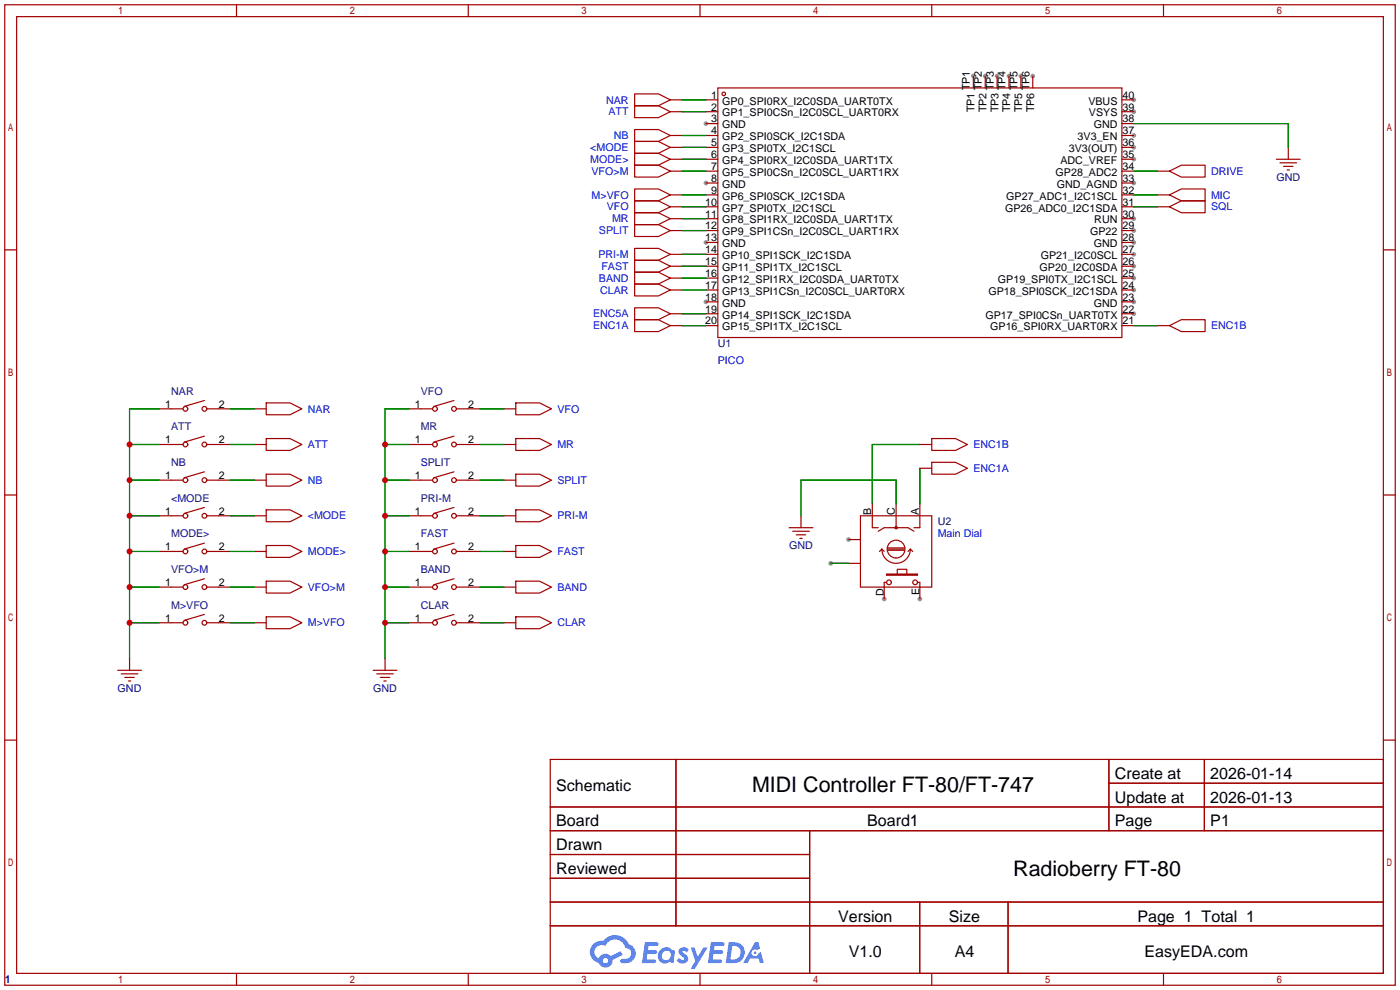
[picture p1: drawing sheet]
<svg xmlns="http://www.w3.org/2000/svg" width="299mm" height="212mm" viewBox="0 0 299 212" stroke-linecap="round" stroke-linejoin="round" font-family="sans-serif">
<g fill="#999">
<circle cx="150.9" cy="26.4" r=".51"/>
<circle cx="150.9" cy="39.1" r=".51"/>
<circle cx="150.9" cy="51.8" r=".51"/>
<circle cx="150.9" cy="64.5" r=".51"/>
<circle cx="242.3" cy="67.1" r=".51"/>
<circle cx="242.3" cy="64.5" r=".51"/>
<circle cx="242.3" cy="62" r=".51"/>
<circle cx="242.3" cy="59.4" r=".51"/>
<circle cx="242.3" cy="56.9" r=".51"/>
<circle cx="242.3" cy="54.4" r=".51"/>
<circle cx="242.3" cy="51.8" r=".51"/>
<circle cx="242.3" cy="49.3" r=".51"/>
<circle cx="242.3" cy="46.7" r=".51"/>
<circle cx="242.3" cy="39.1" r=".51"/>
<circle cx="242.3" cy="34" r=".51"/>
<circle cx="242.3" cy="31.5" r=".51"/>
<circle cx="242.3" cy="29" r=".51"/>
<circle cx="242.3" cy="23.9" r=".51"/>
<circle cx="242.3" cy="21.3" r=".51"/>
<circle cx="208" cy="16.3" r=".51"/>
<circle cx="210.6" cy="16.3" r=".51"/>
<circle cx="213.1" cy="16.3" r=".51"/>
<circle cx="215.6" cy="16.3" r=".51"/>
<circle cx="218.2" cy="16.3" r=".51"/>
<circle cx="220.7" cy="16.3" r=".51"/>
<circle cx="181.4" cy="115.3" r=".51"/>
<circle cx="189" cy="128" r=".51"/>
<circle cx="196.6" cy="128" r=".51"/>
<circle cx="177.5" cy="120.4" r=".51"/>
</g>
<g fill="none" stroke="#a10000" stroke-width=".25">
<path d="M1 1h297.2v209.6h-297.2zM3.6 3.6h292.1v204.4h-292.1zM50.5 1v2.6M100.1 1v2.6M149.6 1v2.6M199.1 1v2.6M248.7 1v2.6M1 53.4h2.6M295.7 53.4h2.5M1 105.8h2.6M295.7 105.8h2.5M1 158.2h2.6"/>
<path d="M295.7 158.2h2.5M117.6 162.3h178.1v45.7h-178.1zM117.6 172.5h178.1M117.6 177.5h178.1M144.5 162.3v35.6M173 177.5v30.5M237 162.3v15.2M237 167.4h58.7M257.4 162.3v15.2M117.6 182.6h55.4M117.6 192.8h178.1M117.6 187.7h55.4"/>
<path d="M117.6 197.9h178.1M196.6 192.8v15.2M215.4 192.8v15.2M50.5 208v2.6M100.1 208v2.6M149.6 208v2.6M199.1 208v2.6M248.7 208v2.6"/>
</g>
<g fill="#5487ff">
<path d="M145.3 202.7a1.3 1.3 0 0 1 1.9 .3l-.4 .6a.54 .54 0 0 0-.9-.2l.1 .2a1.34 1.34 0 0 1 .9 1.8 1.47 1.47 0 0 1-2.3-.1l.5-.6 .8 .5a.31 .31 0 0 0 .4-.3 .31 .31 0 0 0-.3-.4 1.12 1.12 0 0 1-.7-1.8z"/>
<path d="M147.6 202.5h.9l.6 2 1.2-2h.9l-2.7 4.6h-.9l1-1.7z"/>
<path d="M137.8 201.4h1.7a1.31 1.31 0 0 1 1.2 .2 .4 .4 0 0 1-.3 .5l-1.8 .1-.1 .9h1.6a.4 .4 0 0 1 .4 .4 .4 .4 0 0 1-.5 .4h-1.6l-.2 1.2h1.4a.46 .46 0 0 1 .5 0 .46 .46 0 0 1 .1 .5l-.4 .2h-2.6z"/>
<path d="M151.9 201.4h1.7a1.32 1.32 0 0 1 1.2 .2 .39 .39 0 0 1-.3 .5l-1.8 .1-.1 .9h1.6a.4 .4 0 0 1 .4 .4 .4 .4 0 0 1-.4 .4h-1.7l-.2 1.2h1.4a.46 .46 0 0 1 .5 0 .46 .46 0 0 1 .1 .5l-.4 .2h-2.6z"/>
<path d="M161.3 201.4h.8l.3 1.3-.6 .4a.75 .75 0 0 0-1.1 .3 .75 .75 0 0 0 .5 1 .75 .75 0 0 0 .9-.7l.5-.2 .6 2.3h-.8l-.3-.9h-1.8l-.5 .9h-1z"/>
<path d="M155.7 201.4l-.6 4.4h1.5a2.27 2.27 0 0 0 2.6-2.2 2.27 2.27 0 0 0-2.7-2.2zM156.5 202.1a1.5 1.5 0 0 1 1.8 1.6 1.5 1.5 0 0 1-1.9 1.4h-.3z"/>
<path d="M141.2 203a1.6 1.6 0 0 0-.3 2.3 1.6 1.6 0 0 0 2.3 .2l.7 .3 .3-2.4-.1-.3-.5-.1a1.58 1.58 0 0 0-2.4 0zM141.8 203.5a.98 .98 0 0 1 1.6 .4 .98 .98 0 0 1-1.1 1.3 .94 .94 0 0 1-.9-.7 .94 .94 0 0 1 .4-1z"/>
<path d="M126.8 201.8a2.37 2.37 0 0 0 1.1 4 1.54 1.54 0 0 0 1.8 1 1.54 1.54 0 0 0 1.2-1.6l2.2-1.1-.5-.8-2 1a1.57 1.57 0 0 0-2.7 .5 1.5 1.5 0 0 1-.7-2.1 1.5 1.5 0 0 1 2.2-.5 2.23 2.23 0 0 1 2.3-1.4 2.23 2.23 0 0 1 2 1.8 1.16 1.16 0 0 1 1.2 1.1 1.16 1.16 0 0 1-1.1 1.2h-.7a.47 .47 0 0 0-.5 .4 .47 .47 0 0 0 .4 .5 2.17 2.17 0 0 0 2.5-.9 2.17 2.17 0 0 0-.3-2.7l-.8-.4a3.2 3.2 0 0 0-5.5-.7l-1.1 .1zM128.8 205.3a.6 .6 0 0 1 1.2 0 .6 .6 0 0 1-1.2 0z"/>
<circle cx="161.4" cy="203.6" r=".28"/>
</g>
<g fill="none" stroke="#a10000" stroke-width=".25">
<path d="M153.4 18.8h86.4v53.3h-86.4zM208 16.3v2.5M210.6 16.3v2.5M213.1 16.3v2.5M215.6 16.3v2.5M218.2 16.3v2.5M220.7 16.3v2.5M135.6 20.1h5.1l2.6 1.2-2.6 1.3h-5.1zM135.6 22.6h5.1l2.6 1.3-2.6 1.2h-5.1zM135.6 27.7h5.1l2.6 1.3-2.6 1.2h-5.1zM135.6 30.2h5.1l2.6 1.3-2.6 1.3h-5.1zM135.6 32.8h5.1l2.6 1.2-2.6 1.3h-5.1z"/>
<path d="M135.6 35.3h5.1l2.6 1.3-2.6 1.2h-5.1zM143.3 21.3h2.5M143.3 23.9h2.5M143.3 29h2.5M143.3 31.5h2.5M143.3 34h2.5M143.3 36.6h2.5M150.9 21.3h2.5M150.9 23.9h2.5M150.9 26.4h2.5M150.9 29h2.5M150.9 31.5h2.5"/>
<path d="M150.9 34h2.5M150.9 36.6h2.5M150.9 39.1h2.5M239.8 21.3h2.5M239.8 23.9h2.5M239.8 26.4h2.5M239.8 29h2.5M239.8 31.5h2.5M239.8 34h2.5M239.8 36.6h2.5M239.8 39.1h2.5M247.4 36.6h2.5"/>
<path d="M249.9 36.6l2.6-1.3h5.1v2.5h-5.1zM272.8 34h5.1M273.6 34.8h3.5M274.3 35.6h2.1M275.1 36.3h.5M275.3 31.5v2.5M135.6 40.4h5.1l2.6 1.3-2.6 1.2h-5.1zM135.6 42.9h5.1l2.6 1.3-2.6 1.3h-5.1zM135.6 45.5h5.1l2.6 1.2-2.6 1.3h-5.1zM135.6 48h5.1l2.6 1.3-2.6 1.2h-5.1zM135.6 53.1h5.1l2.6 1.3-2.6 1.2h-5.1zM135.6 55.6h5.1l2.6 1.3-2.6 1.3h-5.1z"/>
<path d="M135.6 58.2h5.1l2.6 1.2-2.6 1.3h-5.1zM143.3 41.7h2.5M143.3 44.2h2.5M143.3 46.7h2.5M143.3 49.3h2.5M143.3 54.4h2.5M143.3 56.9h2.5M143.3 59.4h2.5M150.9 41.7h2.5M150.9 44.2h2.5M150.9 46.7h2.5M150.9 49.3h2.5"/>
<path d="M150.9 51.8h2.5M150.9 54.4h2.5M150.9 56.9h2.5M150.9 59.4h2.5M239.8 41.7h2.5M239.8 44.2h2.5M239.8 46.7h2.5M239.8 49.3h2.5M239.8 51.8h2.5M239.8 54.4h2.5M239.8 56.9h2.5M239.8 59.4h2.5"/>
<path d="M247.4 41.7h2.5M247.4 44.2h2.5M249.9 44.2l2.6-1.3h5.1v2.6h-5.1zM249.9 41.7l2.6-1.3h5.1v2.5h-5.1zM135.6 60.7h5.1l2.6 1.3-2.6 1.2h-5.1zM135.6 65.8h5.1l2.6 1.3-2.6 1.2h-5.1zM135.6 68.3h5.1l2.6 1.3-2.6 1.3h-5.1zM143.3 62h2.5M143.3 67.1h2.5M143.3 69.6h2.5M150.9 62h2.5M150.9 64.5h2.5"/>
<path d="M150.9 67.1h2.5M150.9 69.6h2.5M239.8 62h2.5M239.8 64.5h2.5M239.8 67.1h2.5M239.8 69.6h2.5M247.4 69.6h2.5M249.9 69.6l2.6-1.3h5.1v2.6h-5.1zM34 87.4h5.1M34 95h5.1M43.7 85.6l-4.3 1.3M43.7 93.2l-4.3 1.3"/>
<path d="M44.2 87.4h5.1M44.2 95h5.1M54.4 87.4h2.5M54.4 95h2.5M56.9 86.1h5.1l2.5 1.3-2.5 1.2h-5.1zM56.9 93.7h5.1l2.5 1.3-2.5 1.3h-5.1zM87.4 87.4h5.1M87.4 95h5.1M97 93.2l-4.3 1.3M97 85.6l-4.3 1.3M97.5 87.4h5.1M97.5 95h5.1"/>
<path d="M107.7 87.4h2.5M107.7 95h2.5M110.2 86.1h5.1l2.6 1.3-2.6 1.2h-5.1zM110.2 93.7h5.1l2.6 1.3-2.6 1.3h-5.1zM196.6 95h2.5M199.1 98.8h5.1l2.6 1.3-2.6 1.2h-5.1zM199.1 93.7h5.1l2.6 1.3-2.6 1.3h-5.1zM34 117.9h5.1M34 102.6h5.1M34 110.2h5.1M43.7 116.1l-4.3 1.2M43.7 100.8l-4.3 1.3"/>
<path d="M43.7 108.5l-4.3 1.2M44.2 117.9h5.1M44.2 102.6h5.1M44.2 110.2h5.1M54.4 117.9h2.5M54.4 102.6h2.5M54.4 110.2h2.5M56.9 101.3h5.1l2.5 1.3-2.5 1.3h-5.1zM56.9 109h5.1l2.5 1.2-2.5 1.3h-5.1zM56.9 116.6h5.1l2.5 1.3-2.5 1.2h-5.1zM87.4 117.9h5.1M87.4 102.6h5.1"/>
<path d="M87.4 110.2h5.1M97 100.8l-4.3 1.3M97 108.5l-4.3 1.2M97 116.1l-4.3 1.2M97.5 117.9h5.1M97.5 102.6h5.1M97.5 110.2h5.1M107.7 117.9h2.5M107.7 102.6h2.5M107.7 110.2h2.5M110.2 101.3h5.1l2.6 1.3-2.6 1.3h-5.1zM110.2 109h5.1l2.6 1.2-2.6 1.3h-5.1z"/>
<path d="M110.2 116.6h5.1l2.6 1.3-2.6 1.2h-5.1zM168.7 112.8h5M169.4 113.5h3.6M170.2 114.3h2M170.9 115.1h.5M171.2 110.2v2.6M181.4 115.3h2.5M183.9 110.2h15.2v15.3h-15.2zM186.4 107.7v5.1h1.3M187.7 113.5l1.3-.7h5.1l1.2 .7M188.5 117.3a3 3 0 0 0 3 3.1 3 3 0 0 0 3.1-3.1M188.5 117.3l.5 .6"/>
<path d="M188.5 117.3l-.5 .6M189.7 117.6h3.6M189.7 117.3h3.6M189.7 117.1h3.6M191.4 119.2a1.91 1.91 0 0 1-1.6-2.7 1.91 1.91 0 0 1 3.2-.4 1.91 1.91 0 0 1-1 3.1l-.5 .1M191.5 107.7v5.1M194.6 117.3l.5 .6M194.6 117.3l-.5 .6M196.6 107.7v5.1h-1.3M196.6 100.1h2.5M34 125.5h5.1M34 133.1h5.1"/>
<path d="M43.7 123.7l-4.3 1.3M43.7 131.3l-4.3 1.3M44.2 125.5h5.1M44.2 133.1h5.1M54.4 125.5h2.5M54.4 133.1h2.5M56.9 124.2h5.1l2.5 1.3-2.5 1.2h-5.1zM56.9 131.8h5.1l2.5 1.3-2.5 1.3h-5.1zM87.4 125.5h5.1M87.4 133.1h5.1M97 123.7l-4.3 1.3M97 131.3l-4.3 1.3"/>
<path d="M97.5 125.5h5.1M97.5 133.1h5.1M107.7 125.5h2.5M107.7 133.1h2.5M110.2 124.2h5.1l2.6 1.3-2.6 1.2h-5.1zM110.2 131.8h5.1l2.6 1.3-2.6 1.3h-5.1zM181.4 120.4h2.5M189.5 122.7h6.6v.2h-6.6zM189.5 124.5h-.5v3.5M191.8 122.7v-1h2v1M196.1 124.5h.5v3.5M25.1 143.3h5.1"/>
<path d="M25.9 144h3.6M26.7 144.8h2M27.4 145.5h.5M27.7 140.7v2.6M79.8 143.3h5M80.5 144h3.6M81.3 144.8h2M82 145.5h.5M82.3 140.7v2.6"/>
<circle cx="154.7" cy="20.1" r=".38"/>
<circle cx="39.6" cy="95" r=".51"/>
<circle cx="39.6" cy="87.4" r=".51"/>
<circle cx="43.7" cy="95" r=".51"/>
<circle cx="43.7" cy="87.4" r=".51"/>
<circle cx="93" cy="95" r=".51"/>
<circle cx="93" cy="87.4" r=".51"/>
<circle cx="97" cy="95" r=".51"/>
<circle cx="97" cy="87.4" r=".51"/>
<circle cx="39.6" cy="117.9" r=".51"/>
<circle cx="39.6" cy="102.6" r=".51"/>
<circle cx="39.6" cy="110.2" r=".51"/>
<circle cx="43.7" cy="117.9" r=".51"/>
<circle cx="43.7" cy="102.6" r=".51"/>
<circle cx="43.7" cy="110.2" r=".51"/>
<circle cx="93" cy="102.6" r=".51"/>
<circle cx="93" cy="117.9" r=".51"/>
<circle cx="93" cy="110.2" r=".51"/>
<circle cx="97" cy="117.9" r=".51"/>
<circle cx="97" cy="102.6" r=".51"/>
<circle cx="97" cy="110.2" r=".51"/>
<circle cx="191.5" cy="112.8" r=".25"/>
<circle cx="39.6" cy="125.5" r=".51"/>
<circle cx="39.6" cy="133.1" r=".51"/>
<circle cx="43.7" cy="125.5" r=".51"/>
<circle cx="43.7" cy="133.1" r=".51"/>
<circle cx="93" cy="125.5" r=".51"/>
<circle cx="93" cy="133.1" r=".51"/>
<circle cx="97" cy="125.5" r=".51"/>
<circle cx="97" cy="133.1" r=".51"/>
<circle cx="190" cy="124.5" r=".51"/>
<circle cx="195.6" cy="124.5" r=".51"/>
</g>
<g fill="none" stroke="#008700" stroke-width=".25">
<path d="M145.8 21.3h5.1M145.8 23.9h5.1M145.8 29h5.1M145.8 31.5h5.1M145.8 34h5.1M145.8 36.6h5.1M242.3 36.6h5.1M242.3 26.4h33v5.1M145.8 41.7h5.1M145.8 44.2h5.1M145.8 54.4h5.1M145.8 56.9h5.1"/>
<path d="M145.8 59.4h5.1M145.8 46.7h5.1M145.8 49.3h5.1M242.3 41.7h5.1M242.3 44.2h5.1M145.8 62h5.1M145.8 67.1h5.1M145.8 69.6h5.1M242.3 69.6h5.1M27.7 95h6.3M34 87.4h-6.3v53.3M49.3 95h5.1"/>
<path d="M49.3 87.4h5.1M82.3 95h5.1M87.4 87.4h-5.1v53.3M102.6 95h5.1M102.6 87.4h5.1M196.6 95h-10.2v12.7M27.7 102.6h6.3M27.7 110.2h6.3M27.7 117.9h6.3M49.3 102.6h5.1M49.3 110.2h5.1M49.3 117.9h5.1"/>
<path d="M82.3 102.6h5.1M82.3 110.2h5.1M82.3 117.9h5.1M102.6 102.6h5.1M102.6 110.2h5.1M102.6 117.9h5.1M191.5 107.7v-5.1h-20.3v7.6M196.6 100.1v7.6M27.7 125.5h6.3M27.7 133.1h6.3M49.3 125.5h5.1M49.3 133.1h5.1"/>
<path d="M82.3 125.5h5.1M82.3 133.1h5.1M102.6 125.5h5.1M102.6 133.1h5.1M177.5 120.4h3.9"/>
</g>
<g fill="#c00">
<circle cx="82.3" cy="95" r=".63"/>
<circle cx="82.3" cy="102.6" r=".63"/>
<circle cx="82.3" cy="110.2" r=".63"/>
<circle cx="82.3" cy="117.9" r=".63"/>
<circle cx="82.3" cy="125.5" r=".63"/>
<circle cx="82.3" cy="133.1" r=".63"/>
<circle cx="27.7" cy="95" r=".63"/>
<circle cx="27.7" cy="102.6" r=".63"/>
<circle cx="27.7" cy="110.2" r=".63"/>
<circle cx="27.7" cy="117.9" r=".63"/>
<circle cx="27.7" cy="125.5" r=".63"/>
<circle cx="27.7" cy="133.1" r=".63"/>
</g>
<g font-size="4.6">
<text x="160.7" y="169.3">MIDI Controller FT-80/FT-747</text>
<text x="216.6" y="187.1">Radioberry FT-80</text>
</g>
<g font-size="3.4">
<text x="238.3" y="166.5">Create at</text>
<text x="258.7" y="166.5">2026-01-14</text>
<text x="118.9" y="169">Schematic</text>
<text x="238.3" y="171.6">Update at</text>
<text x="258.7" y="171.6">2026-01-13</text>
<text x="118.9" y="176.6">Board</text>
<text x="185.3" y="176.6">Board1</text>
<text x="238.3" y="176.6">Page</text>
<text x="258.7" y="176.6">P1</text>
<text x="118.9" y="181.7">Drawn</text>
<text x="118.9" y="186.8">Reviewed</text>
<text x="179.1" y="197">Version</text>
<text x="202.8" y="197">Size</text>
<text x="243.1" y="197">Page 1 Total 1</text>
<text x="181.4" y="204.6">V1.0</text>
<text x="204" y="204.6">A4</text>
<text x="244.6" y="204.6">EasyEDA.com</text>
</g>
<g font-size="2.3" fill="#00f">
<text x="129.5" y="22.1">NAR</text>
<text x="130" y="24.7">ATT</text>
<text x="131.2" y="29.7">NB</text>
<text x="126.2" y="32.3">&lt;MODE</text>
<text x="126.2" y="34.8">MODE&gt;</text>
<text x="126.4" y="37.4">VFO&gt;M</text>
<text x="258.8" y="37.4">DRIVE</text>
<text x="126.4" y="42.4">M&gt;VFO</text>
<text x="129.7" y="45">VFO</text>
<text x="130.8" y="47.5">MR</text>
<text x="258.8" y="45">SQL</text>
<text x="258.8" y="42.4">MIC</text>
<text x="128" y="50.1">SPLIT</text>
<text x="127.9" y="55.1">PRI-M</text>
<text x="128.5" y="57.7">FAST</text>
<text x="128" y="60.2">BAND</text>
<text x="128.3" y="62.8">CLAR</text>
<text x="126.7" y="67.8">ENC5A</text>
<text x="126.7" y="70.4">ENC1A</text>
<text x="258.8" y="70.4">ENC1B</text>
<text x="153.4" y="77.8">PICO</text>
<text x="65.8" y="88.2">NAR</text>
<text x="119.1" y="88.2">VFO</text>
<text x="65.8" y="95.8">ATT</text>
<text x="119.1" y="95.8">MR</text>
<text x="208" y="95.8">ENC1B</text>
<text x="208" y="100.9">ENC1A</text>
<text x="65.8" y="103.4">NB</text>
<text x="119.1" y="103.4">SPLIT</text>
<text x="65.8" y="111">&lt;MODE</text>
<text x="119.1" y="111">PRI-M</text>
<text x="65.8" y="118.6">MODE&gt;</text>
<text x="119.1" y="118.6">FAST</text>
<text x="200.4" y="114.8">Main Dial</text>
<text x="65.8" y="126.3">VFO&gt;M</text>
<text x="119.1" y="126.3">BAND</text>
<text x="65.8" y="133.9">M&gt;VFO</text>
<text x="119.1" y="133.9">CLAR</text>
</g>
<g font-size="2.3">
<text x="152" y="21.1">1</text>
<text x="152" y="23.6">2</text>
<text x="154.4" y="22.4">GP0_SPI0RX_I2C0SDA_UART0TX</text>
<text x="207.3" y="19.3" transform="rotate(-90 207.3 19.3)">TP1</text>
<text x="208.3" y="24" transform="rotate(-90 208.3 24)">TP1</text>
<text x="209.8" y="19.3" transform="rotate(-90 209.8 19.3)">TP2</text>
<text x="210.8" y="24" transform="rotate(-90 210.8 24)">TP2</text>
<text x="212.4" y="19.3" transform="rotate(-90 212.4 19.3)">TP3</text>
<text x="213.4" y="24" transform="rotate(-90 213.4 24)">TP3</text>
<text x="214.9" y="19.3" transform="rotate(-90 214.9 19.3)">TP4</text>
<text x="215.9" y="24" transform="rotate(-90 215.9 24)">TP4</text>
<text x="217.5" y="19.3" transform="rotate(-90 217.5 19.3)">TP5</text>
<text x="218.5" y="24" transform="rotate(-90 218.5 24)">TP5</text>
<text x="220" y="19.3" transform="rotate(-90 220 19.3)">TP6</text>
<text x="221" y="24" transform="rotate(-90 221 24)">TP6</text>
<text x="232.6" y="22.4">VBUS</text>
<text x="239.9" y="23.6">39</text>
<text x="239.9" y="21.1">40</text>
<text x="152" y="26.2">3</text>
<text x="152" y="28.7">4</text>
<text x="154.4" y="24.9">GP1_SPI0CSn_I2C0SCL_UART0RX</text>
<text x="154.4" y="27.4">GND</text>
<text x="154.4" y="30">GP2_SPI0SCK_I2C1SDA</text>
<text x="230.3" y="30">3V3_EN</text>
<text x="232.7" y="24.9">VSYS</text>
<text x="233.8" y="27.4">GND</text>
<text x="239.9" y="28.7">37</text>
<text x="239.9" y="26.2">38</text>
<text x="152" y="31.2">5</text>
<text x="152" y="33.8">6</text>
<text x="154.4" y="32.5">GP3_SPI0TX_I2C1SCL</text>
<text x="154.4" y="35.1">GP4_SPI0RX_I2C0SDA_UART1TX</text>
<text x="226.6" y="35.1">ADC_VREF</text>
<text x="228.4" y="32.5">3V3(OUT)</text>
<text x="239.9" y="33.8">35</text>
<text x="239.9" y="31.2">36</text>
<text x="152" y="36.3">7</text>
<text x="152" y="38.9">8</text>
<text x="152" y="41.4">9</text>
<text x="154.4" y="37.6">GP5_SPI0CSn_I2C0SCL_UART1RX</text>
<text x="154.4" y="40.1">GND</text>
<text x="225.6" y="37.6">GP28_ADC2</text>
<text x="225.9" y="40.1">GND_AGND</text>
<text x="239.9" y="41.4">32</text>
<text x="239.9" y="38.9">33</text>
<text x="239.9" y="36.3">34</text>
<text x="150.7" y="43.9">10</text>
<text x="150.7" y="46.5">11</text>
<text x="154.4" y="42.7">GP6_SPI0SCK_I2C1SDA</text>
<text x="154.4" y="45.2">GP7_SPI0TX_I2C1SCL</text>
<text x="154.4" y="47.8">GP8_SPI1RX_I2C0SDA_UART1TX</text>
<text x="214.8" y="45.2">GP26_ADC0_I2C1SDA</text>
<text x="215.1" y="42.7">GP27_ADC1_I2C1SCL</text>
<text x="233.9" y="47.8">RUN</text>
<text x="239.9" y="46.5">30</text>
<text x="239.9" y="43.9">31</text>
<text x="150.7" y="49">12</text>
<text x="150.7" y="51.6">13</text>
<text x="154.4" y="50.3">GP9_SPI1CSn_I2C0SCL_UART1RX</text>
<text x="154.4" y="52.8">GND</text>
<text x="233" y="50.3">GP22</text>
<text x="233.8" y="52.8">GND</text>
<text x="239.9" y="51.6">28</text>
<text x="239.9" y="49">29</text>
<text x="150.7" y="54.1">14</text>
<text x="150.7" y="56.6">15</text>
<text x="150.7" y="59.2">16</text>
<text x="154.4" y="55.4">GP10_SPI1SCK_I2C1SDA</text>
<text x="154.4" y="57.9">GP11_SPI1TX_I2C1SCL</text>
<text x="222.2" y="57.9">GP20_I2C0SDA</text>
<text x="222.4" y="55.4">GP21_I2C0SCL</text>
<text x="239.9" y="59.2">25</text>
<text x="239.9" y="56.6">26</text>
<text x="239.9" y="54.1">27</text>
<text x="150.7" y="61.7">17</text>
<text x="150.7" y="64.3">18</text>
<text x="154.4" y="60.5">GP12_SPI1RX_I2C0SDA_UART0TX</text>
<text x="154.4" y="63">GP13_SPI1CSn_I2C0SCL_UART0RX</text>
<text x="154.4" y="65.5">GND</text>
<text x="211.2" y="63">GP18_SPI0SCK_I2C1SDA</text>
<text x="213.3" y="60.5">GP19_SPI0TX_I2C1SCL</text>
<text x="233.8" y="65.5">GND</text>
<text x="239.9" y="64.3">23</text>
<text x="239.9" y="61.7">24</text>
<text x="150.7" y="66.8">19</text>
<text x="150.7" y="69.3">20</text>
<text x="154.4" y="68.1">GP14_SPI1SCK_I2C1SDA</text>
<text x="154.4" y="70.6">GP15_SPI1TX_I2C1SCL</text>
<text x="210.6" y="68.1">GP17_SPI0CSn_UART0TX</text>
<text x="211.6" y="70.6">GP16_SPI0RX_UART0RX</text>
<text x="239.9" y="69.3">21</text>
<text x="239.9" y="66.8">22</text>
<text x="35.3" y="87.1">1</text>
<text x="46.7" y="87.1">2</text>
<text x="88.6" y="87.1">1</text>
<text x="100.1" y="87.1">2</text>
<text x="35.3" y="94.7">1</text>
<text x="46.7" y="94.7">2</text>
<text x="88.6" y="94.7">1</text>
<text x="100.1" y="94.7">2</text>
<text x="35.3" y="102.4">1</text>
<text x="46.7" y="102.4">2</text>
<text x="88.6" y="102.4">1</text>
<text x="100.1" y="102.4">2</text>
<text x="35.3" y="110">1</text>
<text x="46.7" y="110">2</text>
<text x="88.6" y="110">1</text>
<text x="100.1" y="110">2</text>
<text x="186.2" y="110" transform="rotate(-90 186.2 110)">B</text>
<text x="191.3" y="110" transform="rotate(-90 191.3 110)">C</text>
<text x="196.3" y="110" transform="rotate(-90 196.3 110)">A</text>
<text x="35.3" y="117.6">1</text>
<text x="46.7" y="117.6">2</text>
<text x="88.6" y="117.6">1</text>
<text x="100.1" y="117.6">2</text>
<text x="35.3" y="125.2">1</text>
<text x="46.7" y="125.2">2</text>
<text x="88.6" y="125.2">1</text>
<text x="100.1" y="125.2">2</text>
<text x="188.9" y="127.4" transform="rotate(-90 188.9 127.4)">D</text>
<text x="196.5" y="127.3" transform="rotate(-90 196.5 127.3)">E</text>
<text x="35.3" y="132.8">1</text>
<text x="46.7" y="132.8">2</text>
<text x="88.6" y="132.8">1</text>
<text x="100.1" y="132.8">2</text>
</g>
<g font-size="2.3" fill="#000080">
<text x="272.8" y="38.6">GND</text>
<text x="153.4" y="74.2">U1</text>
<text x="36.6" y="84.4">NAR</text>
<text x="89.9" y="84.4">VFO</text>
<text x="36.6" y="92">ATT</text>
<text x="89.9" y="92">MR</text>
<text x="36.6" y="99.6">NB</text>
<text x="89.9" y="99.6">SPLIT</text>
<text x="36.6" y="107.2">&lt;MODE</text>
<text x="89.9" y="107.2">PRI-M</text>
<text x="200.4" y="112.3">U2</text>
<text x="36.6" y="114.8">MODE&gt;</text>
<text x="89.9" y="114.8">FAST</text>
<text x="168.7" y="117.4">GND</text>
<text x="36.6" y="122.5">VFO&gt;M</text>
<text x="89.9" y="122.5">BAND</text>
<text x="36.6" y="130.1">M&gt;VFO</text>
<text x="89.9" y="130.1">CLAR</text>
<text x="25.1" y="147.9">GND</text>
<text x="79.8" y="147.9">GND</text>
<text x="1" y="210.1">1</text>
</g>
</svg>
